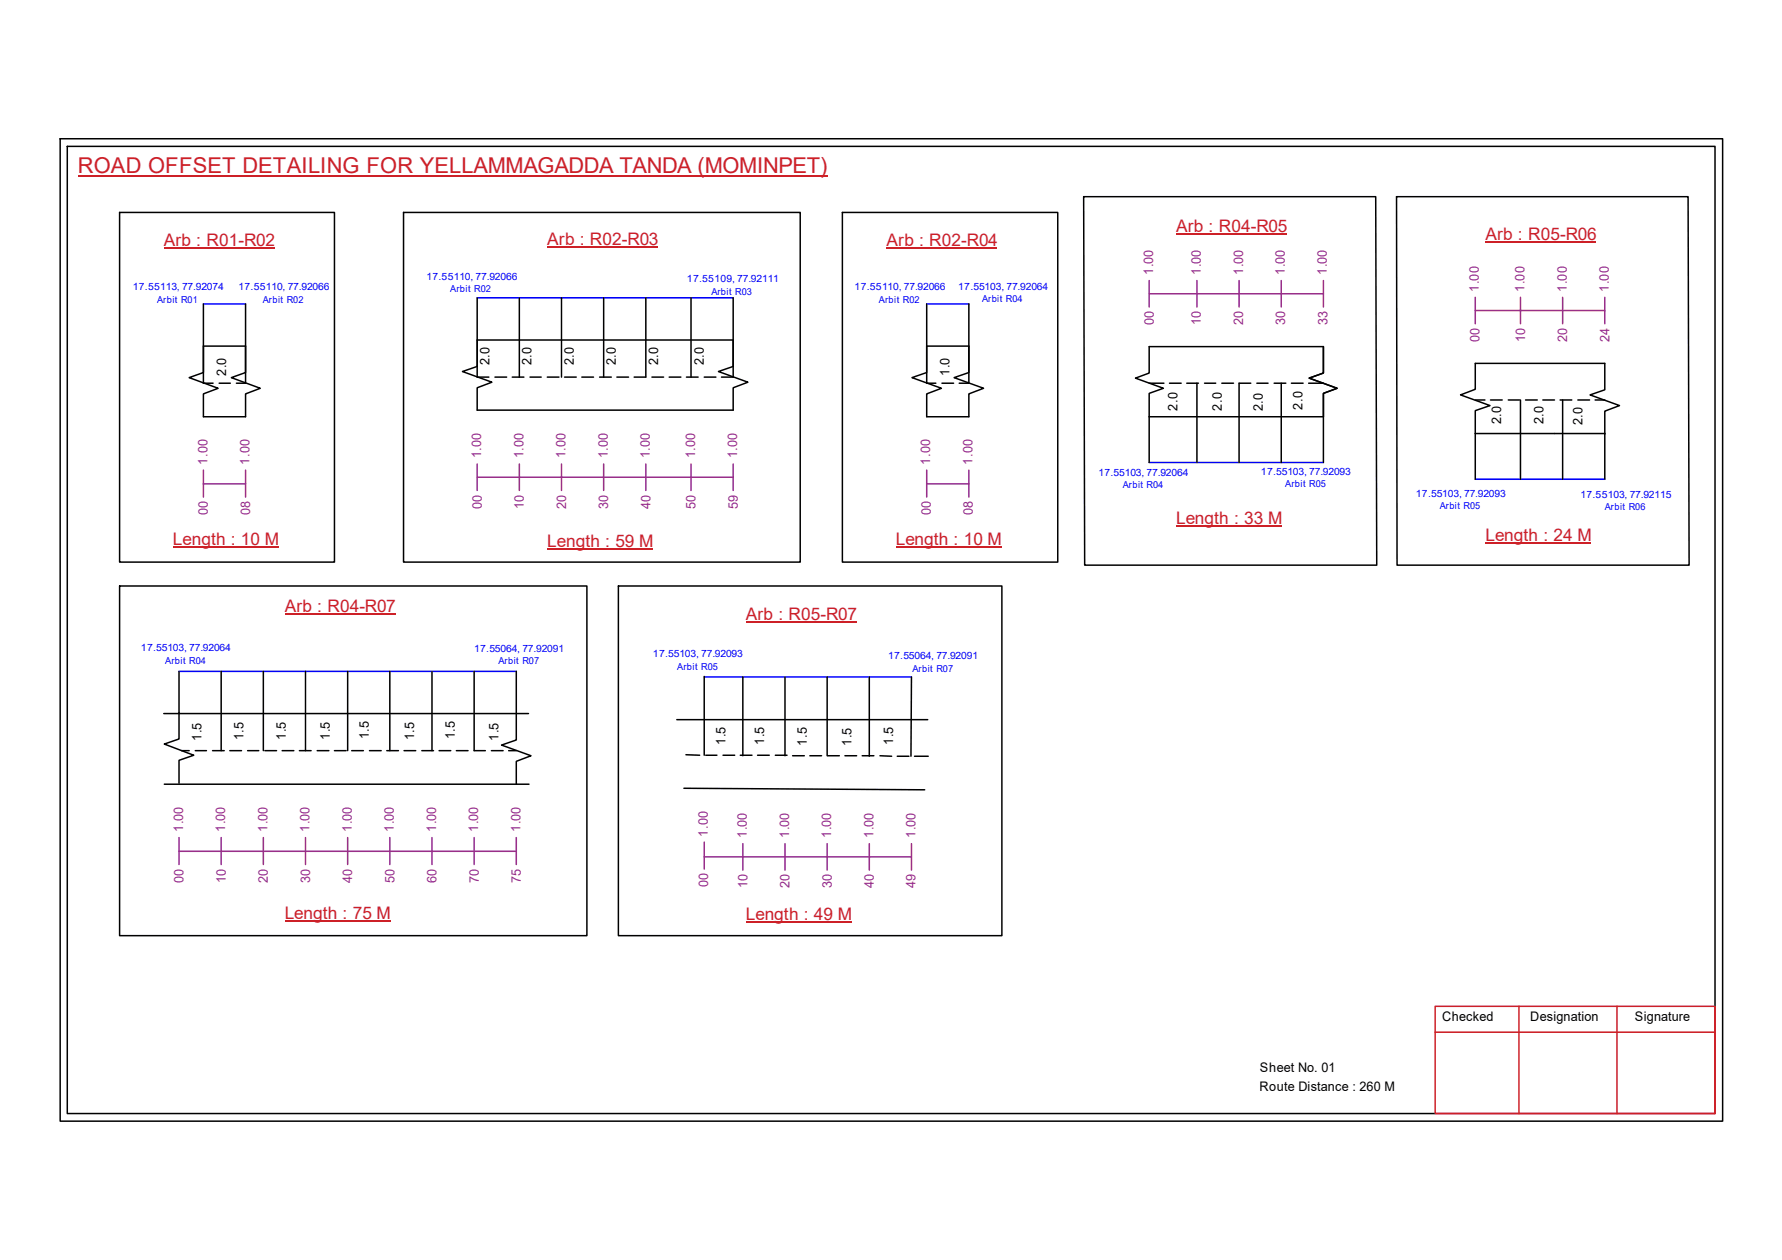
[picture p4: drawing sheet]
<svg xmlns="http://www.w3.org/2000/svg" width="297mm" height="210mm" viewBox="0 0 297 210" stroke-linecap="round" stroke-linejoin="round" font-family="sans-serif">
<g fill="none" stroke="#000" stroke-width=".25">
<path d="M10 23.1h277.1v163.7h-277.1zM11.2 24.4h274.7v161.1h-274.7zM19.9 35.4h35.8v58.2h-35.8zM67.3 35.4h66.1v58.2h-66.1zM140.4 35.4h35.9v58.2h-35.9zM180.6 32.8h48.7l.2 61.3h-48.7zM232.8 32.8h48.6l.2 61.3h-48.7zM33.9 57.7h7v4.4l-2.3 .8 4.8 1.8-2.5 .9v3.8h-7v-3.8l2.5-.9-4.9-1.8 2.4-.8zM33.9 50.6v13.2h1.6M40.9 50.6v13.2h-1.5M79.5 56.6h42.7v4.4l-2.4 .9 4.9 1.8-2.5 .9v3.7h-42.7v-3.7l2.5-.9-4.9-1.8 2.4-.9zM79.5 49.6v13.2h2"/>
<path d="M86.6 49.6v13.2M93.6 49.6v13.2M100.6 49.6v13.2M107.7 49.6v13.2h-2M115.2 49.6v13.2M122.2 49.6v13.2h-1.9M154.5 57.7h7v4.4l-2.5 .8 5 1.8-2.5 .9v3.8h-7v-3.8l2.4-.9-4.9-1.8 2.5-.8zM154.5 50.6v13.2h1.5M161.5 50.6v13.2h-1.6M36.5 63.8h1.9M82.5 62.8h2M85.4 62.8h1.9"/>
<path d="M88.3 62.8h1.9M91.2 62.8h2M94.1 62.8h2M97 62.8h1.9M99.9 62.8h2M102.8 62.8h2M108.7 62.8h1.9M111.5 62.8h2M114.4 62.8h2M117.4 62.8h1.9M157 63.8h2M191.6 69.4v-3.9l2.3-.8-4.6-1.7 2.3-.9v-4.4h29v4.4l-2.4 .9 4.7 1.7-2.3 .8v3.9"/>
<path d="M191.6 69.4h29M191.6 63.8h2.4M191.6 69.4v7.6M194.9 63.8h2M197.8 63.8h2M199.5 63.8v13.2M200.8 63.8h1.8M203.7 63.8h1.9M208.5 63.8h-2v13.2M209.5 63.8h1.9M212.4 63.8h1.9M213.6 63.8v13.2"/>
<path d="M215.3 63.8h1.9M218.1 63.8h2.5M220.6 69.4v7.6M245.9 72.2v-3.8l2.5-.8-4.9-1.8 2.4-.9v-4.4h21.6v4.4l-2.5 .9 5 1.8-2.5 .9v3.8M245.9 72.2h21.6v7.6M245.9 66.6h1.6M245.9 72.2v7.6M248.5 66.6h1.9M251.4 66.6h1.9M253.4 66.6v13.2M254.3 66.6h1.9M257.2 66.6h1.9"/>
<path d="M260.1 66.6h1.9M260.5 66.6v13.2M263 66.6h2M265.9 66.6h1.6M19.9 97.6h77.9v58.3h-77.9zM103.1 97.6h63.9v58.3h-63.9zM27.3 118.9h60.8M29.8 118.7v4.4l-2.4 .9 4.9 1.8-2.5 .9v3.8M29.8 111.8v7.1M36.9 111.8v13.3M43.9 111.8v13.3M50.9 111.8v13.3"/>
<path d="M58 111.8v13.3M65 111.8v13.3M72 111.8v13.3M79 111.8v13.3h1.9M86.1 111.8v11.5l-2.5 .8 4.9 1.8-2.4 .9v3.8M112.8 119.9h41.8M117.4 112.7v13.1M123.8 112.8v13.1M130.8 112.8v13.1M137.9 112.8v13.1M144.9 112.8v13.2M151.9 112.8l-.1 13.2"/>
<path d="M27.4 130.6h60.8M30.3 125.1h1.2M32.6 125.1h1.8M35.4 125.1h2M38.3 125.1h2M41.3 125.1h1.8M44.2 125.1h1.9M47 125.1h2M49.9 125.1h2M52.9 125.1h1.9M55.7 125.1h2M58.6 125.1h2"/>
<path d="M61.6 125.1h1.9M64.5 125.1h1.9M67.3 125.1h2M70.3 125.1h2M73.2 125.1h1.9M76.1 125.1h1.9M81.9 125.1h2M84.8 125.1h1.3M114 131.3l40.1 .3M114.3 125.7l2.3 .1M117.6 125.8h1.9M120.5 125.8h2"/>
<path d="M123.4 125.8h1.9M126.3 125.8h1.9M129.2 125.8h2M132.1 125.9h2M135 125.9h1.9M138 125.9h1.9M140.8 125.9h2M143.7 125.9h2M146.7 125.9l1.9 .1M149.6 126h1.9M152.4 126h2.3"/>
</g>
<path d="M239.2 167.6h46.7v17.9h-46.7zM239.2 172h46.7M253.2 167.6v17.9M269.5 167.6v17.9" fill="none" stroke="#cc1f26" stroke-width=".25"/>
<path d="M13 29.3h124.9" fill="none" stroke="#cd2027" stroke-width=".25"/>
<path d="M33.9 50.6h7M79.5 49.6h42.7M154.5 50.6h7M191.6 77h29M245.9 79.8h21.6M29.8 111.8h56.3M117.4 112.8h34.5" fill="none" stroke="#00f" stroke-width=".25"/>
<g fill="none" stroke="#93278f" stroke-width=".25">
<path d="M191.6 48.9h29M191.6 46.7v4.4M199.5 46.7v4.4M206.5 46.7v4.4M213.6 46.7v4.4M220.6 46.7v4.4M245.9 51.7h21.6M245.9 49.5v4.4M253.4 49.5v4.4M260.5 49.5v4.4M267.5 49.5v4.4M33.9 78.3v4.5"/>
<path d="M40.9 78.3v4.5M79.5 79.5h42.7M79.5 77.3v4.4M86.6 77.3v4.4M93.6 77.3v4.4M100.6 77.3v4.4M107.7 77.3v4.4M115.2 77.3v4.4M122.2 77.3v4.4M154.5 78.3v4.5M161.5 78.3v4.5M33.9 80.6h7"/>
<path d="M154.5 80.6h7M29.8 139.5v4.5M36.9 139.5v4.5M43.9 139.5v4.5M50.9 139.5v4.5M58 139.5v4.5M65 139.5v4.5M72 139.5v4.5M79 139.5v4.5M86.1 139.5v4.5M29.8 141.8h56.3M117.4 142.7h34.5"/>
<path d="M117.4 140.3v4.5M123.8 140.5v4.4M130.8 140.5v4.4M137.9 140.5v4.4M144.9 140.5v4.4M151.9 140.5v4.4"/>
</g>
<g fill="none" stroke="#cd2027" stroke-width=".17">
<path d="M196 39h18.5M27.3 41.3h18.5M91.2 41.1h18.5M147.8 41.3h18.4M247.6 40.3h18.5M28.8 91.2h17.6M91.2 91.5h17.6M149.3 91.2h17.6M196 87.6h17.7M247.6 90.4h17.6M47.5 102.3h18.4M124.3 103.5h18.5"/>
<path d="M47.5 153.4h17.6M124.3 153.7h17.6"/>
</g>
<text font-size="3.6" fill="#cd2027" x="13" y="28.9">ROAD OFFSET DETAILING FOR YELLAMMAGADDA TANDA (MOMINPET)</text>
<g font-size="2.9" fill="#cd2027">
<text x="27.3" y="41">Arb : R01-R02</text>
<text x="91.2" y="40.8">Arb : R02-R03</text>
<text x="147.8" y="41">Arb : R02-R04</text>
<text x="196" y="38.7">Arb : R04-R05</text>
<text x="247.6" y="40">Arb : R05-R06</text>
<text x="196" y="87.3">Length : 33 M</text>
<text x="28.8" y="90.8">Length : 10 M</text>
<text x="91.2" y="91.2">Length : 59 M</text>
<text x="149.3" y="90.8">Length : 10 M</text>
<text x="247.6" y="90.1">Length : 24 M</text>
<text x="47.5" y="101.9">Arb : R04-R07</text>
<text x="124.3" y="103.2">Arb : R05-R07</text>
<text x="47.5" y="153.1">Length : 75 M</text>
<text x="124.3" y="153.3">Length : 49 M</text>
</g>
<g font-size="2.2" fill="#93278f">
<text x="192.2" y="45.8" transform="rotate(-90 192.2 45.8)">1.00</text>
<text x="200.2" y="45.8" transform="rotate(-90 200.2 45.8)">1.00</text>
<text x="207.2" y="45.8" transform="rotate(-90 207.2 45.8)">1.00</text>
<text x="214.2" y="45.8" transform="rotate(-90 214.2 45.8)">1.00</text>
<text x="221.2" y="45.8" transform="rotate(-90 221.2 45.8)">1.00</text>
<text x="246.5" y="48.6" transform="rotate(-90 246.5 48.6)">1.00</text>
<text x="254.1" y="48.6" transform="rotate(-90 254.1 48.6)">1.00</text>
<text x="261.2" y="48.6" transform="rotate(-90 261.2 48.6)">1.00</text>
<text x="268.2" y="48.6" transform="rotate(-90 268.2 48.6)">1.00</text>
<text x="192.3" y="54.2" transform="rotate(-90 192.3 54.2)">00</text>
<text x="200.2" y="54.2" transform="rotate(-90 200.2 54.2)">10</text>
<text x="207.2" y="54.2" transform="rotate(-90 207.2 54.2)">20</text>
<text x="214.2" y="54.2" transform="rotate(-90 214.2 54.2)">30</text>
<text x="221.3" y="54.2" transform="rotate(-90 221.3 54.2)">33</text>
<text x="246.6" y="57" transform="rotate(-90 246.6 57)">00</text>
<text x="254.2" y="57" transform="rotate(-90 254.2 57)">10</text>
<text x="261.2" y="57" transform="rotate(-90 261.2 57)">20</text>
<text x="268.3" y="57" transform="rotate(-90 268.3 57)">24</text>
<text x="34.6" y="77.4" transform="rotate(-90 34.6 77.4)">1.00</text>
<text x="41.6" y="77.4" transform="rotate(-90 41.6 77.4)">1.00</text>
<text x="80.2" y="76.4" transform="rotate(-90 80.2 76.4)">1.00</text>
<text x="87.2" y="76.4" transform="rotate(-90 87.2 76.4)">1.00</text>
<text x="94.3" y="76.4" transform="rotate(-90 94.3 76.4)">1.00</text>
<text x="101.3" y="76.4" transform="rotate(-90 101.3 76.4)">1.00</text>
<text x="108.3" y="76.4" transform="rotate(-90 108.3 76.4)">1.00</text>
<text x="115.9" y="76.4" transform="rotate(-90 115.9 76.4)">1.00</text>
<text x="122.9" y="76.4" transform="rotate(-90 122.9 76.4)">1.00</text>
<text x="155.1" y="77.4" transform="rotate(-90 155.1 77.4)">1.00</text>
<text x="162.1" y="77.4" transform="rotate(-90 162.1 77.4)">1.00</text>
<text x="34.7" y="85.9" transform="rotate(-90 34.7 85.9)">00</text>
<text x="41.7" y="85.9" transform="rotate(-90 41.7 85.9)">08</text>
<text x="80.3" y="84.8" transform="rotate(-90 80.3 84.8)">00</text>
<text x="87.3" y="84.8" transform="rotate(-90 87.3 84.8)">10</text>
<text x="94.4" y="84.8" transform="rotate(-90 94.4 84.8)">20</text>
<text x="101.4" y="84.8" transform="rotate(-90 101.4 84.8)">30</text>
<text x="108.4" y="84.8" transform="rotate(-90 108.4 84.8)">40</text>
<text x="115.9" y="84.8" transform="rotate(-90 115.9 84.8)">50</text>
<text x="123" y="84.8" transform="rotate(-90 123 84.8)">59</text>
<text x="155.1" y="85.9" transform="rotate(-90 155.1 85.9)">00</text>
<text x="162.2" y="85.9" transform="rotate(-90 162.2 85.9)">08</text>
<text x="30.5" y="138.6" transform="rotate(-90 30.5 138.6)">1.00</text>
<text x="37.5" y="138.6" transform="rotate(-90 37.5 138.6)">1.00</text>
<text x="44.6" y="138.6" transform="rotate(-90 44.6 138.6)">1.00</text>
<text x="51.6" y="138.6" transform="rotate(-90 51.6 138.6)">1.00</text>
<text x="58.6" y="138.6" transform="rotate(-90 58.6 138.6)">1.00</text>
<text x="65.7" y="138.6" transform="rotate(-90 65.7 138.6)">1.00</text>
<text x="72.7" y="138.6" transform="rotate(-90 72.7 138.6)">1.00</text>
<text x="79.7" y="138.6" transform="rotate(-90 79.7 138.6)">1.00</text>
<text x="86.7" y="138.6" transform="rotate(-90 86.7 138.6)">1.00</text>
<text x="118" y="139.4" transform="rotate(-90 118 139.4)">1.00</text>
<text x="124.5" y="139.6" transform="rotate(-90 124.5 139.6)">1.00</text>
<text x="131.5" y="139.6" transform="rotate(-90 131.5 139.6)">1.00</text>
<text x="138.6" y="139.6" transform="rotate(-90 138.6 139.6)">1.00</text>
<text x="145.6" y="139.6" transform="rotate(-90 145.6 139.6)">1.00</text>
<text x="152.6" y="139.6" transform="rotate(-90 152.6 139.6)">1.00</text>
<text x="30.6" y="147.1" transform="rotate(-90 30.6 147.1)">00</text>
<text x="37.6" y="147.1" transform="rotate(-90 37.6 147.1)">10</text>
<text x="44.7" y="147.1" transform="rotate(-90 44.7 147.1)">20</text>
<text x="51.7" y="147.1" transform="rotate(-90 51.7 147.1)">30</text>
<text x="58.7" y="147.1" transform="rotate(-90 58.7 147.1)">40</text>
<text x="65.7" y="147.1" transform="rotate(-90 65.7 147.1)">50</text>
<text x="72.8" y="147.1" transform="rotate(-90 72.8 147.1)">60</text>
<text x="79.8" y="147.1" transform="rotate(-90 79.8 147.1)">70</text>
<text x="86.8" y="147.1" transform="rotate(-90 86.8 147.1)">75</text>
<text x="118.1" y="147.8" transform="rotate(-90 118.1 147.8)">00</text>
<text x="124.6" y="148" transform="rotate(-90 124.6 148)">10</text>
<text x="131.6" y="148" transform="rotate(-90 131.6 148)">20</text>
<text x="138.6" y="148" transform="rotate(-90 138.6 148)">30</text>
<text x="145.7" y="148" transform="rotate(-90 145.7 148)">40</text>
<text x="152.6" y="148" transform="rotate(-90 152.6 148)">49</text>
</g>
<g font-size="2.2">
<text x="37.7" y="62.7" transform="rotate(-90 37.7 62.7)">2.0</text>
<text x="81.6" y="60.9" transform="rotate(-90 81.6 60.9)">2.0</text>
<text x="88.6" y="60.9" transform="rotate(-90 88.6 60.9)">2.0</text>
<text x="95.6" y="60.9" transform="rotate(-90 95.6 60.9)">2.0</text>
<text x="102.7" y="60.9" transform="rotate(-90 102.7 60.9)">2.0</text>
<text x="109.7" y="60.9" transform="rotate(-90 109.7 60.9)">2.0</text>
<text x="117.3" y="60.9" transform="rotate(-90 117.3 60.9)">2.0</text>
<text x="158.3" y="62.7" transform="rotate(-90 158.3 62.7)">1.0</text>
<text x="196.3" y="68.4" transform="rotate(-90 196.3 68.4)">2.0</text>
<text x="203.7" y="68.4" transform="rotate(-90 203.7 68.4)">2.0</text>
<text x="210.5" y="68.5" transform="rotate(-90 210.5 68.5)">2.0</text>
<text x="217.1" y="68.2" transform="rotate(-90 217.1 68.2)">2.0</text>
<text x="250.2" y="70.7" transform="rotate(-90 250.2 70.7)">2.0</text>
<text x="257.3" y="70.7" transform="rotate(-90 257.3 70.7)">2.0</text>
<text x="263.8" y="70.9" transform="rotate(-90 263.8 70.9)">2.0</text>
<text x="33.6" y="123.4" transform="rotate(-90 33.6 123.4)">1.5</text>
<text x="40.6" y="123.4" transform="rotate(-90 40.6 123.4)">1.5</text>
<text x="47.6" y="123.3" transform="rotate(-90 47.6 123.3)">1.5</text>
<text x="55" y="123.3" transform="rotate(-90 55 123.3)">1.5</text>
<text x="61.5" y="123.2" transform="rotate(-90 61.5 123.2)">1.5</text>
<text x="69" y="123.4" transform="rotate(-90 69 123.4)">1.5</text>
<text x="75.8" y="123.2" transform="rotate(-90 75.8 123.2)">1.5</text>
<text x="83.1" y="123.4" transform="rotate(-90 83.1 123.4)">1.5</text>
<text x="120.9" y="124.1" transform="rotate(-90 120.9 124.1)">1.5</text>
<text x="127.4" y="124.1" transform="rotate(-90 127.4 124.1)">1.5</text>
<text x="134.5" y="124.2" transform="rotate(-90 134.5 124.2)">1.5</text>
<text x="141.9" y="124.3" transform="rotate(-90 141.9 124.3)">1.5</text>
<text x="148.9" y="124.1" transform="rotate(-90 148.9 124.1)">1.5</text>
<text x="240.4" y="170.1">Checked</text>
<text x="255.1" y="170.1">Designation</text>
<text x="272.5" y="170.1">Signature</text>
<text x="210" y="178.6">Sheet No. 01</text>
<text x="209.9" y="181.7">Route Distance : 260 M</text>
</g>
<g font-size="1.7" fill="#00f">
<text x="71.1" y="46.6">17.55110, 77.92066</text>
<text x="114.5" y="47">17.55109, 77.92111</text>
<text x="22.1" y="48.3">17.55113, 77.92074</text>
<text x="39.7" y="48.3">17.55110, 77.92066</text>
<text x="142.4" y="48.3">17.55110, 77.92066</text>
<text x="159.7" y="48.3">17.55103, 77.92064</text>
<text x="183.1" y="79.2">17.55103, 77.92064</text>
<text x="210.2" y="79.1">17.55103, 77.92093</text>
<text x="236" y="82.7">17.55103, 77.92093</text>
<text x="263.4" y="82.9">17.55103, 77.92115</text>
<text x="23.5" y="108.5">17.55103, 77.92064</text>
<text x="79" y="108.5">17.55064, 77.92091</text>
<text x="108.8" y="109.5">17.55103, 77.92093</text>
<text x="148" y="109.8">17.55064, 77.92091</text>
</g>
<g font-size="1.6" fill="#00f">
<text x="26.2" y="50.5">Arbit R01</text>
<text x="43.8" y="50.5">Arbit R02</text>
<text x="75.1" y="48.7">Arbit R02</text>
<text x="118.6" y="49.1">Arbit R03</text>
<text x="146.5" y="50.5">Arbit R02</text>
<text x="163.7" y="50.4">Arbit R04</text>
<text x="187.2" y="81.4">Arbit R04</text>
<text x="214.2" y="81.2">Arbit R05</text>
<text x="240" y="84.8">Arbit R05</text>
<text x="267.5" y="85">Arbit R06</text>
<text x="27.6" y="110.6">Arbit R04</text>
<text x="83.1" y="110.7">Arbit R07</text>
<text x="112.9" y="111.6">Arbit R05</text>
<text x="152.1" y="111.9">Arbit R07</text>
</g>
</svg>
